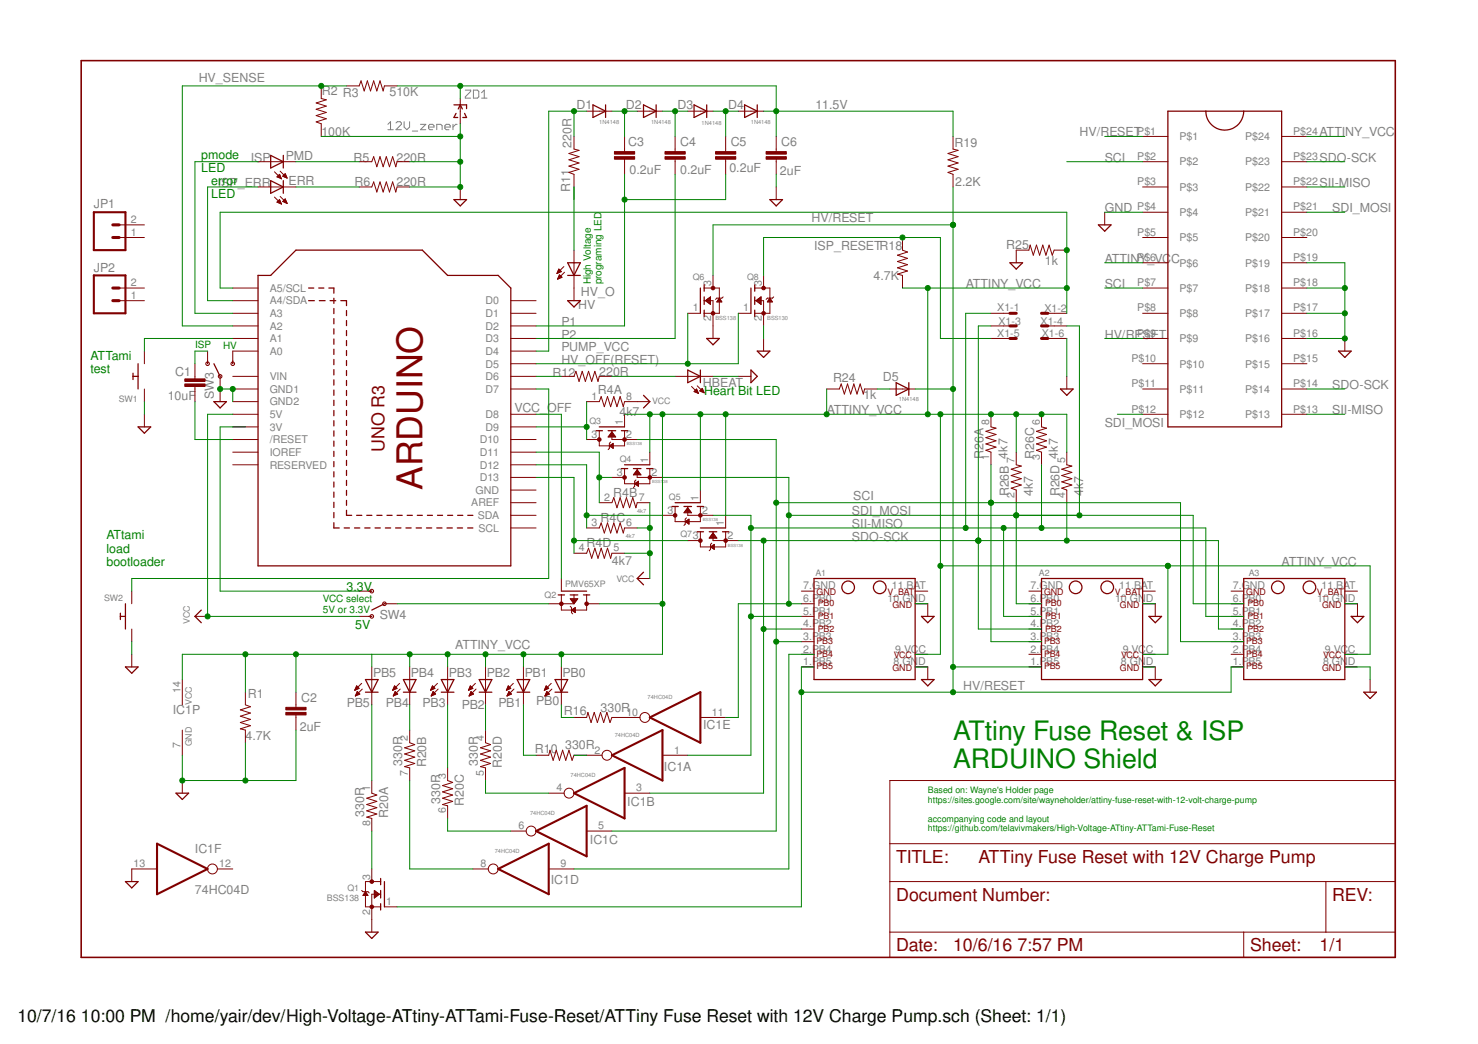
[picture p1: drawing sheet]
<svg xmlns="http://www.w3.org/2000/svg" width="297mm" height="210mm" viewBox="0 0 297 210" stroke-linecap="round" stroke-linejoin="round" font-family="sans-serif">
<g fill="none" stroke="#808080" stroke-width=".2">
<path d="M93.5 18.1h1.1v.3l-1.1 1.1v.2h1.1M95.1 18.1h.8l.3 .3v1.1l-.3 .2h-.8zM96.8 19.7h1.1M96.8 18.6l.5-.5v1.6M78 25l.5-.5v1.6M78 26.1h1M79.6 24.7l.3-.2h.5l.3 .2v.3l-1.1 1.1h1.1M81.2 24.5v1l.6 .6 .5-.6v-1M82.9 26.4h1M84.5 25h1.1l-1.1 1.1h1.1M86.1 25.5h1.1v-.2l-.2-.3h-.6l-.3 .3v.5l.3 .3h.6M87.8 26.1v-1.1h.8l.3 .3v.8"/>
<path d="M89.4 25.5h1.1v-.2l-.3-.3h-.5l-.3 .3v.5l.3 .3h.5M91 25v1.1M91.9 25h-.3l-.6 .5"/>
</g>
<g fill="none" stroke="#800000" stroke-width=".2">
<path d="M64.6 17.3v2.5l1 .3-2.1 .6 2.1 .6-2.1 .7 2.1 .6-2.1 .6 2.1 .7-2.1 .6 1.1 .4v2.5M69.6 17.3h2.6l.4-1 .6 2 .6-2 .7 2 .6-2 .6 2 .7-2 .6 2 .3-1h2.5M92.5 19.8v5.1M51.9 37.6h7.6M51.9 32.5h7.6M55.2 34.5l1.4 1.4M55.2 39.6l1.4 1.4M55.7 35.6h.7M55.8 35.5h.6M55.9 35.3h.4M56 35.7h.5M56 35.2h.3"/>
<path d="M56.2 35.1h.1M56.2 35.1l-.5 .5 .9 .3M56.2 35.1l.4 .8M56.3 35.8h.2M56.3 34.4l1.4 1.4M56.3 39.5l1.4 1.4M56.6 35.9h.1M56.8 35.4l.5-.5 .4 .9zM56.9 35.5h.7M56.9 35.3h.6M57 35.2h.4M57.1 35.6h.5"/>
<path d="M57.1 35.1h.3M57.3 35h.1M57.4 35.7h.3M72.2 37.6h2.5l.4-1 .6 2 .7-2 .6 2 .6-2 .7 2 .6-2 .6 2 .3-1h2.5M72.2 32.5h2.5l.4-1 .6 2 .7-2 .6 2 .6-2 .7 2 .6-2 .6 2 .3-1h2.5M92.5 37.6v2.5M115.4 27.4v2.6l1 .2-2.1 .7 2.1 .6-2.1 .6 2.1 .7-2.1 .6 2.1 .6-2.1 .7 1.1 .4v2.5M117.9 22.4h5.1M125.5 27.4v3.1M125.5 32v3.1M128.1 22.4h5M135.7 27.4v3.1"/>
<path d="M135.7 32v3.1M138.2 22.4h5.1M145.8 27.4v3.1M145.8 32v3.1M148.4 22.4h5.1M156 27.4v3.1M156 32v3.1M156 37.6v2.5M191.5 27.4v2.6l1.1 .2-2.1 .7 2.1 .6-2.1 .6 2.1 .7-2.1 .6 2.1 .6-2.1 .7 1 .4v2.5M229.6 37.6h5.1M229.6 32.5h5.1M229.6 27.4h5.1"/>
<path d="M257.6 37.6h5.1M257.6 32.5h5.1M257.6 27.4h5.1M23.9 57.9h5.1M23.9 47.8h5.1M23.9 45.2h5.1M46.8 57.9h5.1M55.7 40.6l.9 .4M55.7 40.6h.7M55.8 40.5h.5M55.9 40.4h.4M56 40.8h.5"/>
<path d="M56 40.3h.2M56.2 40.2h.1M56.2 40.1l-.5 .5M56.2 40.1l.4 .9M56.2 40.9h.3M56.5 41h.1M56.8 40.5l.9 .4M56.8 40.5l.5-.5 .4 .9M56.8 40.5h.8M56.9 40.4h.6M57 40.3h.4M57.1 40.6h.5"/>
<path d="M57.2 40.2h.2M57.3 40h.1M57.4 40.8h.3M57.7 40.9h.1M112 54.9h.2M112 54.8h.5M112.1 54.6h.7M112.1 56.1h.1M112.1 56h.4M112.1 54.5h.6M112.2 54.4h.4M112.2 55.8h.5"/>
<path d="M112.2 54.3h.3M112.2 55.7h.7M112.3 54.1h.1M112.3 55.6h.5M112.3 54.1l.5 .5-.9 .4zM112.3 55.5h.4M112.4 55.4h.1M112.4 55.2l.5 .6-.8 .3zM113.3 53.6l-1.4 1.4M113.5 54.7l-1.4 1.4M115.4 50.3v10.2M141.5 57.9h3.1v5.1h-3.1"/>
<path d="M142.5 59.9h.3M142.6 59.8h.2M142.8 59.7h.1M143.3 55.4v2.5M144.6 59.9l.5 .8h-1zM145.3 59.7l-.2 .2h-1l-.3 .3M151.7 57.9h3v5.1h-3M152.6 59.9h.4M152.8 59.8h.2M152.9 59.7h.1M153.5 55.4v2.5M154.7 59.9l.5 .8h-1z"/>
<path d="M155.5 59.7l-.3 .2h-1l-.2 .3M181.4 47.8v2.5l1 .4-2 .6 2 .6-2 .7 2 .6-2 .6 2 .7-2 .6 1 .3v2.5M214.4 50.3h-2.5l-.4 1-.7-2-.6 2-.6-2-.7 2-.6-2-.6 2-.7-2-.2 1h-2.6v2.5M222 42.7v2.5M229.6 57.9h5.1M229.6 47.8h5.1M229.6 42.7h5.1M229.6 52.8h5.1M257.6 57.9h5.1M257.6 47.8h5.1M257.6 42.7h5.1M257.6 52.8h5.1"/>
<path d="M23.9 60.5h5.1M29 70.6v2.5M29 78.2v2.6M39.2 73.1v3.1M39.2 77.7v3.1M41.7 70.6v2.5M44.2 75.7v5.1M46.8 75.7h5.1M46.8 60.5h5.1M46.8 63h5.1M46.8 65.5h5.1M46.8 68.1h5.1"/>
<path d="M46.8 78.2h5.1M51.9 70.6h-5.1v2.5M102.7 75.7h5M102.7 60.5h5M102.7 63h5M102.7 65.5h5M102.7 68.1h5M102.7 70.6h5M102.7 73.1h5M102.7 78.2h5M112.8 75.7h2.6l.3-1 .7 2 .6-2 .6 2 .7-2 .6 2 .6-2 .7 2 .2-1h2.6M135.7 75.7h7.6"/>
<path d="M138.2 63h2.6M139 77.7l1.4 1.4M139.5 78.7l.5-.5 .4 .9zM139.5 78.8h.7M139.6 78.6h.6M139.7 78.5h.4M139.8 78.9h.5M139.8 78.4h.3M139.9 78.3h.1M140.1 79h.2M140.1 77.6l1.4 1.4M140.7 78.6h.7"/>
<path d="M140.7 78.5h.6M140.8 78.4h.5M140.9 78.3h.3M141 78.8h.4M141.1 78.1h.1M141.1 78.1l.4 .9-.9-.4zM141.3 78.9h.2M141.5 60.5h1.8v7.6M141.8 60.5l1-.8v1.5zM141.8 60.4h1M141.9 60.5h.9M142 60.3h.8"/>
<path d="M142 60.7h.8M142.1 60.2h.7M142.2 60.8h.6M142.3 60h.5M142.4 60.9h.4M142.5 61h.3M142.7 61.2h.1M144.1 60.7h.9M144.2 60.5h.8M144.2 60.4h.7M144.3 60.3h.5M144.4 60.2h.3"/>
<path d="M144.5 60h.1M148.4 75.7h2.5M148.4 63h2.5M151.7 60.5h1.8v5M151.9 60.5l1.1-.8v1.5zM152 60.4h1M152.1 60.5h.9M152.1 60.3h.9M152.2 60.7h.8M152.3 60.2h.7M152.4 60.8h.6M152.4 60h.6"/>
<path d="M152.5 60.9h.5M152.7 61h.3M152.9 61.2h.1M153.5 68.1v2.5M154.2 60.7h1M154.3 60.5h.8M154.4 60.4h.6M154.5 60.3h.5M154.6 60.2h.3M154.6 60h.2M166.1 78.2h2.6l.4-1 .6 2 .6-2 .7 2 .6-2 .6 2 .7-2 .6 2 .3-1h2.5M178.8 78.2h5.1"/>
<path d="M199.2 63h3.8M199.2 65.5h3.8M199.2 68.1h3.8M210.6 63h3.8M210.6 65.5h3.8M210.6 68.1h3.8M214.4 75.7v2.5M229.6 63h5.1M229.6 68.1h5.1M229.6 73.1h5.1M229.6 78.2h5.1M257.6 63h5.1"/>
<path d="M257.6 68.1h5.1M257.6 73.1h5.1M257.6 78.2h5.1M270.3 68.1v2.5M29 83.3v2.5M46.8 83.3h5.1M46.8 85.8h5.1M46.8 88.4h5.1M46.8 90.9h5.1M46.8 93.5h5.1M46.8 80.8h5.1M102.7 83.3h5"/>
<path d="M102.7 85.8h5M102.7 88.4h5M102.7 90.9h5M102.7 93.5h5M102.7 96h5M102.7 98.5h5M117.9 88.4h2.5M117.9 80.8h2.5l.4-1.1 .7 2.1 .6-2.1 .6 2.1 .7-2.1 .6 2.1 .6-2.1 .7 2.1 .2-1h5.1M120.4 86.6v3h5.1v-3M122.3 87.8h1.4M122.4 87.7h1.2M122.4 87.6h1.1"/>
<path d="M122.5 89.6l.7-.5v1zM122.5 89.6h.7M122.5 87.4h.9M122.6 89.7h.6M122.6 87.3h.7M122.7 89.5h.5M122.7 88.9l-.2 .2v1l-.3 .3M122.7 87.2h.5M122.8 89.9h.4M122.8 87.1h.3M122.9 89.4h.3M122.9 87h.1"/>
<path d="M123 90h.2M123 86.6v1.8h5.1M123 96h2.5M123 86.8l.7 1.1h-1.5zM123.1 89.2h.1M123.1 90.1h.1M125.5 83.3v2.5M125.5 94.2v3.1h5.1v-3.1M127.4 95.4h1.4M127.4 95.3h1.3M127.6 97.3l.7-.5v1zM127.6 95.2h1"/>
<path d="M127.6 97.3h.7M127.6 97.2h.7M127.6 95h.9M127.7 94.9h.7M127.8 96.5l-.2 .3v1l-.3 .2M127.8 97.1h.5M127.8 94.8h.5M127.8 97.5h.5M127.9 94.7h.3M128 97.6h.3M128 97h.3M128 94.6h.1"/>
<path d="M128.1 94.2v1.8h5M128.1 94.5l.7 1h-1.5zM128.2 97.7h.1M128.2 96.8h.1M130.6 90.9v2.6M140.8 98.5v2.6M199.2 83.3v2.5l1 .3-2.1 .6 2.1 .7-2.1 .6 2.1 .6-2.1 .7 2.1 .6-2.1 .6 1.1 .4v2.6M204.2 90.9v2.6l1.1 .2-2.1 .6 2.1 .7-2.1 .6 2.1 .6-2.1 .7 2.1 .6-2.1 .6 1 .4v2.6M209.3 83.3v2.5l1 .3-2 .6 2 .7-2 .6 2 .6-2 .7 2 .6-2 .6 1 .4v2.6M214.4 90.9v2.6l1 .2-2 .6 2 .7-2 .6 2 .6-2 .7 2 .6-2 .6 1 .4v2.6M229.6 83.3h5.1M257.6 83.3h5.1"/>
<path d="M26.5 118.9v2.5M72.2 118.9h2.5M102.7 101.1h5M102.7 106.2h5M102.7 103.6h5M112.8 116.3v2.6M112.8 119.6v3.1h5.1v-3.1M115.4 119.6v1.8M115.4 111.2h2.5l.4-1 .6 2 .6-2 .7 2 .6-2 .7 2 .6-2 .6 2 .3-1h2.5M117.9 106.2h2.5l.4-1.1 .7 2.1 .6-2.1 .6 2.1 .7-2.1 .6 2.1 .6-2.1 .7 2.1 .2-1h2.6M120.4 101.1h2.6l.4-1 .6 2 .6-2 .7 2 .6-2 .6 2 .7-2 .6 2 .3-1h2.5M128.1 116.3h2.5"/>
<path d="M133.1 103.6h2.6M135.7 101.8v3.1h5.1v-3.1M137.5 103h1.4M137.6 102.9h1.2M137.7 104.9l.8-.5v1zM137.7 102.7h1M137.8 104.9h.7M137.8 102.6h.8M137.8 104.8h.7M137.9 102.5h.6M137.9 105.1h.6M138 104.1l-.3 .3v1l-.2 .2"/>
<path d="M138 102.4h.4M138 104.7h.5M138.1 102.3h.2M138.1 105.2h.4M138.2 104.6h.3M138.2 102.2h.1M138.2 101.8v1.8h5.1M138.2 108.7h2.6M138.2 102.1l.8 1h-1.5zM138.3 105.3h.2M138.4 104.4h.1M140.8 106.9v3.1h5v-3.1"/>
<path d="M142.6 108.1h1.4M142.7 107.9h1.2M142.8 110l.8-.5v1zM142.8 107.8h1M142.9 107.7h.8M142.9 109.9h.7M143 107.6h.6M143 110.1h.6M143 109.2l-.2 .3v1l-.3 .2M143.1 107.5h.4M143.1 109.7h.5M143.2 107.3h.2"/>
<path d="M143.2 110.2h.4M143.3 107.2h.1M143.3 109.6h.3M143.3 106.9v1.8h5.1M143.3 107.2l.8 1h-1.6zM143.4 110.3h.2M143.5 109.5h.1M145.8 103.6v2.6M161.1 118.9h2.5M183.9 118.9h2.6M206.8 118.9h2.5M229.6 118.9h2.6"/>
<path d="M247.4 118.9h2.6M270.3 118.9h2.5M26.5 126.5v2.5M26.5 131.6v2.5M36.6 136.6v5.1M39.2 123.9h2.5M49.3 139.2v2.5l1 .4-2 .6 2 .7-2 .6 2 .6-2 .7 2 .6-2 .6 1 .3v2.5M59.5 139.2v3M71.3 138.7h.2M71.4 138.6h.4M71.4 138.5h.7M71.4 139.9h.1"/>
<path d="M71.5 138.3h.6M71.5 139.8h.3M71.5 138.2h.5M71.5 139.7h.5M71.6 138.1h.3M71.6 139.5h.7M71.6 139.4h.6M71.6 138h.2M71.7 137.9l.5 .5-.9 .4zM71.7 139.3h.4M71.7 139.2h.2M71.8 139.1h.1"/>
<path d="M71.8 139l.5 .6-.9 .3zM72.2 123.9h2.5M72.7 137.4l-1.4 1.4M72.8 138.5l-1.4 1.4M74.7 134.1v7.6M77.3 121.4h2.5M79 138.7h.1M79 138.6h.4M79.1 138.5h.6M79.1 139.9h.1M79.1 138.3h.6M79.1 139.8h.3"/>
<path d="M79.2 138.2h.4M79.2 139.7h.5M79.2 138.1h.3M79.2 139.5h.7M79.2 139.4h.6M79.3 138h.1M79.3 137.9l.5 .5-.9 .4zM79.3 139.3h.4M79.4 139.2h.2M79.4 139.1h.1M79.4 139l.5 .6-.9 .3zM80.3 137.4l-1.4 1.4"/>
<path d="M80.4 138.5l-1.4 1.4M82.3 134.1v7.6M86.6 138.7h.1M86.6 138.6h.4M86.7 138.5h.6M86.7 139.9h.1M86.7 138.3h.7M86.7 139.8h.3M86.8 139.7h.5M86.8 138.2h.4M86.8 138.1h.3M86.8 139.5h.7"/>
<path d="M86.9 139.4h.5M86.9 138h.1M86.9 137.9l.5 .5-.9 .4zM86.9 139.3h.4M87 139.2h.2M87 139.1h.1M87 139l.5 .6-.8 .3zM87.9 137.4l-1.4 1.4M88.1 138.5l-1.4 1.4M90 134.1v7.6M94.2 138.7h.2M94.2 138.6h.4"/>
<path d="M94.3 138.5h.6M94.3 139.9h.1M94.3 138.3h.7M94.3 139.8h.3M94.4 139.7h.5M94.4 138.2h.4M94.4 138.1h.3M94.4 139.5h.8M94.5 138h.1M94.5 139.4h.5M94.5 137.9l.5 .5-.9 .4zM94.6 139.3h.3"/>
<path d="M94.6 139.2h.2M94.7 139.1h.1M94.7 139l.5 .6-.9 .3zM95.5 137.4l-1.4 1.4M95.7 138.5l-1.4 1.4M97.6 134.1v7.6M101.8 138.7h.2M101.9 138.6h.4M101.9 139.9h.1M101.9 138.5h.6M102 138.3h.6M102 139.8h.2"/>
<path d="M102 139.7h.5M102 138.2h.5M102.1 138.1h.2M102.1 139.5h.7M102.1 138h.1M102.1 139.4h.6M102.2 137.9l.5 .5-.9 .4zM102.2 139.3h.3M102.2 139.2h.2M102.3 139l.5 .6-.9 .3zM102.3 139.1h.1M103.2 137.4l-1.4 1.4"/>
<path d="M103.3 138.5l-1.4 1.4M105.2 134.1v7.6M109.4 138.7h.2M109.5 138.6h.4M109.5 139.9h.1M109.5 138.5h.7M109.6 138.3h.6M109.6 139.8h.3M109.6 138.2h.5M109.6 139.7h.5M109.7 138.1h.3M109.7 139.5h.7"/>
<path d="M109.7 138h.2M109.7 139.4h.6M109.8 137.9l.5 .5-.9 .4zM109.8 139.3h.4M109.8 139.2h.2M109.9 139.1h.1M109.9 139l.5 .6-.9 .3zM110.3 121.4h5.1M110.8 137.4l-1.4 1.4M110.9 138.5l-1.4 1.4M112.8 134.1v7.6M114.6 121.9l.3 .3v1l.2 .2"/>
<path d="M114.6 120.4h1.5l-.7 1zM114.7 120.5h1.3M114.8 120.6h1.2M114.9 122.7l.7-.5v1zM114.9 120.7h.9M115 120.8h.8M115 122.8h.6M115 122.5h.6M115 121h.7M115.1 121.1h.5M115.2 122.9h.4M115.2 122.4h.4"/>
<path d="M115.2 121.2h.3M115.3 121.3h.1M115.4 123h.2M115.4 122.3h.2M115.6 123.1h.1M115.6 122.2h.1M117.9 121.4h2.5M161.1 123.9h2.5M161.1 121.4h2.5M161.1 126.5h2.5M161.1 129h2.5M161.1 131.6h2.5"/>
<path d="M161.1 134.1h2.5M183.9 121.4h2.6v2.5M183.9 131.6h2.6M183.9 134.1h2.6v2.5M206.8 123.9h2.5M206.8 121.4h2.5M206.8 126.5h2.5M206.8 129h2.5M206.8 131.6h2.5M206.8 134.1h2.5M229.6 121.4h2.6v2.5M229.6 131.6h2.6"/>
<path d="M229.6 134.1h2.6v2.5M247.4 123.9h2.6M247.4 121.4h2.6M247.4 126.5h2.6M247.4 129h2.6M247.4 131.6h2.6M247.4 134.1h2.6M270.3 121.4h2.5v2.5M270.3 131.6h2.5M270.3 134.1h2.5M275.4 136.6v2.6M36.6 146.8v5"/>
<path d="M36.6 156.9v2.6M59.5 143.7v3.1M74.7 156.9v2.6l1 .4-2 .6 2 .6-2 .7 2 .6-2 .6 2 .7-2 .6 1 .2v2.6M82.3 146.8v2.5l1.1 .4-2.1 .6 2.1 .7-2.1 .6 2.1 .6-2.1 .7 2.1 .6-2.1 .6 1 .3v2.5M90 154.4v2.5l1 .4-2.1 .6 2.1 .7-2.1 .6 2.1 .7-2.1 .6 2.1 .6-2.1 .7 1.1 .2v2.5M97.6 146.8v2.5l1 .4-2 .6 2 .7-2 .6 2 .6-2 .7 2 .6-2 .6 1 .3v2.5M107.7 151.8h2.6l.2-1 .7 2.1 .6-2.1 .6 2.1 .7-2.1 .6 2.1 .6-2.1 .7 2.1 .4-1.1h5.6M110.3 159.5h3.1M115.4 144.3h2.5l.3-1.1 .6 2.1 .6-2.1 .7 2.1 .6-2.1 .6 2.1 .7-2.1 .6 2.1 .4-1h5.6M125.5 159.5h5.1M133.1 151.8h5.1M140.8 144.3h5"/>
<path d="M178.8 156.9h101.6v35.6h-101.6zM31.6 174.7h-5.1v2.5M43.7 174.7h3.1M72.7 179l.2 .3h1.1l.2 .2M73 179.9h.9M73.1 179.8h.7M73.2 179.7h.5M73.3 179.6h.4M73.3 179.5h.3M73.4 179.3h.1M73.4 179.3l.6 .7h-1.1zM74.7 174.7v2.5"/>
<path d="M75.2 179.9h.9M75.2 179.8h1M75.2 179.7h.9M75.2 179.6h.8M75.2 179.5h.6M75.2 179.3h.4M75.2 179l1 .8-1 .8zM75.2 179.2h.3M75.2 179.1h.1M76.5 177.2h-3.1v5.1h3.1M76.5 179.8h-1.8v7.6M95 174.7h3.1"/>
<path d="M102.7 167.1h3M110.3 174.7h5.1M117.9 167.1h5.1M178.8 177.2h101.6M178.8 169.6h101.6M266.5 177.2v10.2M75.2 180.6h.1M75.2 180.4h.2M75.2 180.3h.4M75.2 180.2h.5M75.2 180.1h.7M77.3 182.3h2.5"/>
<path d="M178.8 187.4h101.6M250 187.4v5.1"/>
<circle cx="114.4" cy="159.5" r=".99"/>
<circle cx="122" cy="151.8" r=".99"/>
<circle cx="129.6" cy="144.3" r=".99"/>
<circle cx="42.7" cy="174.7" r=".99"/>
<circle cx="99.1" cy="174.7" r=".99"/>
<circle cx="106.7" cy="167.1" r=".99"/>
</g>
<g fill="none" stroke="#800000" stroke-width=".25">
<path d="M54.4 31.2l2.5 1.3-2.5 1.3zM54.4 36.3l2.5 1.3-2.5 1.3zM56.9 31.2v2.6M56.9 36.3v2.6M91.2 21.1h2.6v.7M91.7 22.8l-.5 .8h.8M92.1 21.9l.4-.8 .4 .8M93.4 22.8l.4 .8h-.8M119.2 21.1l2.5 1.3-2.5 1.2zM121.7 21.1v2.5M129.3 21.1l2.6 1.3-2.6 1.2zM131.9 21.1v2.5"/>
<path d="M139.5 21.1l2.5 1.3-2.5 1.2zM142 21.1v2.5M149.6 21.1l2.6 1.3-2.6 1.2zM152.2 21.1v2.5M234.7 22.4h22.9v63.4h-22.9zM242.3 22.4a3.8 3.8 0 0 0 3.8 3.8 3.8 3.8 0 0 0 3.9-3.8M51.9 55.4h2.5l5.1-5.1h25.4l5.1 5.1h10.1l2.6 2.5v55.9h-50.8zM62 57.9h1.1M64.1 57.9h1M66.1 57.9h1v1M67.1 60v1M91.2 40.1h2.6l-1.3 1.3z"/>
<path d="M114.1 55.4h2.5M114.1 52.8h2.5l-1.2 2.6zM140.8 57.9v5.1M141.5 57.3v1.2M141.5 59.7v1.5M150.9 57.9v5.1M151.7 57.3v1.2M151.7 59.7v1.5M154.7 40.1h2.6l-1.3 1.3zM203 52.8h2.5l-1.3 1.3zM220.7 45.2h2.6l-1.3 1.3zM26.7 75v1.3"/>
<path d="M26.7 75.7h1M27.7 73.1v5.1M43 73.1l1.2 2.6M62 60.5h1.2M64.2 60.5h1.1M66.3 60.5h1.2M67.1 62v1.1M67.1 64.1v1M67.1 66.1v1.1M67.1 68.2v1M67.1 70.2v1.1M67.1 72.3v1"/>
<path d="M67.1 74.3v1.1M67.1 76.4v1M67.1 78.4v1.1M68.5 60.5h1.1v.9M69.6 62.4v1.1M69.6 64.5v1M69.6 66.5v1M69.6 68.5v1M69.6 70.5v1M69.6 72.5v1M69.6 74.5v1M69.6 76.5v1"/>
<path d="M69.6 78.5v1M114.1 60.5h2.5l-1.2 1.2zM129.3 79.5l1.3 1.3-1.3 1.2M138.2 74.4l2.6 1.3-2.6 1.2zM140.8 74.4v2.5M141.5 62.4v1.2M142 68.1h2.6l-1.3 1.2zM150.9 74.4l1.3 1.3-1.3 1.2zM151.7 62.4v1.2M152.2 70.6h2.5l-1.2 1.3zM180.1 76.9l2.5 1.3-2.5 1.3zM182.6 76.9v2.6"/>
<path d="M213.1 78.2h2.6l-1.3 1.3zM269 70.6h2.5l-1.2 1.3zM27.7 85.8h2.6l-1.3 1.3zM43 80.8h2.5l-1.3 1.2zM67.1 80.5v1M67.1 82.5v1.1M67.1 84.6v1M67.1 86.6v1.1M67.1 88.7v1M67.1 90.7v1.1M67.1 92.8v1M67.1 94.8v1.1"/>
<path d="M67.1 96.9v1M67.1 98.9v1.1M69.6 80.5v1M69.6 82.5v1M69.6 84.5v1M69.6 86.6v.9M69.6 88.5v1.1M69.6 90.6v1M69.6 92.6v1M69.6 94.6v1M69.6 96.6v1M69.6 98.6v1"/>
<path d="M119.8 86.6h1.3M120.4 85.8h5.1M122.2 86.6h1.5M124.9 94.2h1.3M124.9 86.6h1.3M125.5 93.5h5.1M127.3 94.2h1.5M130 94.2h1.2M67.1 105.1v1.1h1.1M67.1 101v1M67.1 103v1.1M69.2 106.2h1"/>
<path d="M69.6 102.6v1h1.1M69.6 100.6v1M71.2 106.2h1.1M71.7 103.6h1M73.3 106.2h1.1M73.7 103.6h1M75.4 106.2h1M75.7 103.6h1.1M77.4 106.2h1.1M77.8 103.6h1M79.5 106.2h1.1M79.8 103.6h1"/>
<path d="M81.6 106.2h1M81.8 103.6h1.1M83.6 106.2h1.1M83.9 103.6h1M85.7 106.2h1.1M85.9 103.6h1M87.8 106.2h1M87.9 103.6h1M89.8 106.2h1.1M90 103.6h1M91.9 106.2h1.1M92 103.6h1"/>
<path d="M94 106.2h1M94 103.6h1M112.2 119.6h1.3M112.8 118.9h5.1M114.6 119.6h1.5M117.3 119.6h1.2M129.3 115l-1.2 1.3 1.2 1.3M135 101.8h1.3M135.7 101.1h5.1M137.5 101.8h1.5M140.1 106.9h1.3M140.1 101.8h1.3"/>
<path d="M140.8 106.2h5M142.5 106.9h1.6M145.2 106.9h1.3M163.6 116.3h20.3v20.3h-20.3zM209.3 116.3h20.3v20.3h-20.3zM250 116.3h20.3v20.3h-20.3zM24.2 123.9h1M24.2 123.3v1.3M25.2 134.1h2.5l-1.2 1.3zM25.2 121.4v5.1M40.4 122.7l-1.2 1.2 1.2 1.3M73.4 136.6h2.6l-1.3 2.6z"/>
<path d="M73.4 139.2h2.6M77.3 121.4l-2.6 1.3M81.1 136.6h2.5l-1.3 2.6zM81.1 139.2h2.5M88.7 136.6h2.5l-1.2 2.6zM88.7 139.2h2.5M96.3 136.6h2.5l-1.2 2.6zM96.3 139.2h2.5M103.9 136.6h2.6l-1.3 2.6zM103.9 139.2h2.6M111.5 136.6h2.6l-1.3 2.6zM111.5 139.2h2.6"/>
<path d="M185.2 136.6h2.5l-1.2 1.3zM185.2 123.9h2.5l-1.2 1.3zM230.9 136.6h2.5l-1.2 1.3zM230.9 123.9h2.5l-1.2 1.3zM271.5 123.9h2.6l-1.3 1.3zM274.1 139.2h2.5l-1.2 1.2zM35.4 159.5h2.5l-1.3 1.2zM25.2 177.2h2.5l-1.2 1.3zM76.5 176.6v1.3M76.5 179v1.6M77.3 177.2v5.1M73.4 187.4h2.6l-1.3 1.3z"/>
<path d="M76.5 181.7v1.3"/>
<circle cx="170.5" cy="118.1" r="1.27"/>
<circle cx="176.8" cy="118.1" r="1.27"/>
<circle cx="216.2" cy="118.1" r="1.27"/>
<circle cx="222.5" cy="118.1" r="1.27"/>
<circle cx="256.8" cy="118.1" r="1.27"/>
<circle cx="263.2" cy="118.1" r="1.27"/>
</g>
<g fill="#800000" stroke="#800000" stroke-width=".2">
<path d="M123.5 31.5h4.1v.5h-4.1z"/>
<path d="M123.5 30.5h4.1v.5h-4.1z"/>
<path d="M133.6 31.5h4.1v.5h-4.1z"/>
<path d="M133.6 30.5h4.1v.5h-4.1z"/>
<path d="M143.8 31.5h4.1v.5h-4.1z"/>
<path d="M143.8 30.5h4.1v.5h-4.1z"/>
<path d="M154 31.5h4v.5h-4z"/>
<path d="M154 30.5h4v.5h-4z"/>
<path d="M37.1 77.2h4.1v.5h-4.1z"/>
<path d="M37.1 76.2h4.1v.5h-4.1z"/>
<path d="M57.4 143.2h4.1v.5h-4.1z"/>
<path d="M57.4 142.2h4.1v.5h-4.1z"/>
</g>
<path d="M16.3 12.2h264.1v180.3h-264.1z" fill="none" stroke="#800000" stroke-width=".32"/>
<g fill="none" stroke="#800000" stroke-width=".21">
<circle cx="41.7" cy="73.1" r=".36"/>
<circle cx="44.2" cy="75.7" r=".36"/>
<circle cx="46.8" cy="73.1" r=".36"/>
<circle cx="74.7" cy="118.9" r=".36"/>
<circle cx="74.7" cy="123.9" r=".36"/>
<circle cx="77.3" cy="121.4" r=".36"/>
</g>
<g fill="#800000" stroke="#800000" stroke-width=".2">
<circle cx="112.8" cy="121.4" r=".36"/>
<circle cx="117.9" cy="121.4" r=".36"/>
<circle cx="74.7" cy="182.3" r=".36"/>
<circle cx="74.7" cy="177.2" r=".36"/>
<circle cx="143.3" cy="63" r=".36"/>
<circle cx="143.3" cy="57.9" r=".36"/>
<circle cx="153.5" cy="63" r=".36"/>
<circle cx="153.5" cy="57.9" r=".36"/>
<circle cx="145.8" cy="108.7" r=".36"/>
<circle cx="140.8" cy="108.7" r=".36"/>
<circle cx="140.8" cy="103.6" r=".36"/>
<circle cx="135.7" cy="103.6" r=".36"/>
<circle cx="130.6" cy="96" r=".36"/>
<circle cx="125.5" cy="96" r=".36"/>
<circle cx="125.5" cy="88.4" r=".36"/>
<circle cx="120.4" cy="88.4" r=".36"/>
</g>
<path d="M18.9 42.7h6.3v7.6h-6.3zM18.9 55.4h6.3v7.6h-6.3zM115.4 159.5l10.1-5.1v10.1zM123 151.8l10.1-5v10.1zM130.6 144.3l10.2-5.1v10.1zM31.6 169.6l10.1 5.1-10.1 5.1zM100.1 174.7l10.2-5.1v10.2zM107.7 167.1l10.2-5.1v10.2z" fill="none" stroke="#800000" stroke-width=".42"/>
<path d="M22.7 45.2h1.2M22.7 47.8h1.2M22.7 57.9h1.2M22.7 60.5h1.2M203 63h1.2M203 65.5h1.2M203 68.1h1.2M209.3 63h1.3M209.3 65.5h1.3M209.3 68.1h1.3" fill="none" stroke="#800000" stroke-width=".61"/>
<g fill="none" stroke="#008000" stroke-width=".2">
<path d="M69.6 17.3h-33v48.2h10.2M79.8 17.3h76.2v10.1M92.5 17.3v2.5M51.9 32.5h-12.7v30.5h7.6M51.9 37.6h-10.2v22.9h5.1M59.5 32.5h12.7M59.5 37.6h12.7M64.6 27.4h27.9M82.3 32.5h10.2M92.5 24.9v12.7h-10.2M115.4 22.4v5M115.4 37.6v12.7"/>
<path d="M117.9 22.4h-7.6v48.2h-2.6M123 22.4h5.1M125.5 22.4v5M125.5 35.1v30.4h-17.8M133.1 22.4h5.1M135.7 22.4v5M135.7 35.1v33h-28M143.3 22.4h5.1M145.8 22.4v5M145.8 35.1v5h-20.3M153.5 22.4h38v5M156 35.1v2.5"/>
<path d="M191.5 37.6v101.6M214.4 32.5h15.2M222 27.4h7.6M262.7 27.4h7.6M262.7 32.5h7.6M262.7 37.6h7.6M46.8 57.9h-2.6v-15.2h170.2v20.3M153.5 55.4v-7.6h35.5v20.3h10.2M181.4 57.9h33M186.5 57.9v25.4M191.5 45.2h-48.2v10.2M222 42.7h7.6"/>
<path d="M222 57.9h7.6M222 52.8h7.6M262.7 42.7h7.6M262.7 57.9h7.6M262.7 52.8h7.6v15.3h-7.6M41.7 70.6h-2.5v2.5M44.2 78.2h2.6v2.6M46.8 68.1h-17.8v2.5M107.7 75.7h5.1M107.7 78.2h2.6v38.1h-83.8v2.6M123 75.7h12.7M138.2 63v10.1"/>
<path d="M143.3 75.7h5.1M148.4 63v10.1h-40.7M153.5 65.5v2.6M166.1 78.2v5.1M176.3 78.2h2.5M183.9 78.2h7.6M199.2 65.5h-2.6v61h12.7M199.2 63h-5.1v43.2M214.4 68.1v7.6M214.4 65.5h2.5v38.1M222 68.1h7.6M262.7 78.2h7.6"/>
<path d="M262.7 63h7.6M29 80.8v2.5M39.2 80.8v7.6h7.6M46.8 83.3h-5.1v40.6h30.5M49.3 85.8h-5.1v33.1h28M107.7 83.3h5.1v33M107.7 96h7.7v15.2M107.7 85.8h10.2M107.7 90.9h12.7v10.2M107.7 93.5h10.2v12.7M117.9 80.8v7.6M120.4 96h2.6"/>
<path d="M125.5 83.3h88.9v7.6M128.1 88.4h27.9v78.7h-33M130.6 83.3v7.6M133.1 83.3v48.3h-96.5v5M133.1 96h25.4v25.4M140.8 83.3v15.2M145.8 83.3v20.3M189 83.3v48.3h-5.1M199.2 93.5v35.5h10.1M204.2 83.3v7.6M209.3 93.5v12.7M224.6 83.3h5"/>
<path d="M262.7 83.3h7.6M115.4 108.7h22.8M117.9 103.6h15.2M125.5 111.2h5.1M128.1 106.2h2.5M130.6 101.1v15.2M143.3 103.6h7.6v48.2h-12.7M148.4 108.7h96.5v17.8h5.1M150.9 106.2h91.4v17.7h7.7M153.5 108.7v50.8h-22.9M156 101.1h81.3v27.9h12.7M158.5 103.6h81.3v17.8h10.2"/>
<path d="M189 113.8h86.4v17.8h-5.1M201.7 106.2v17.7h7.6M204.2 101.1v20.3h5.1M214.4 101.1v7.6M234.7 113.8v17.8h-5.1M26.5 129v2.6M49.3 131.6v7.6M59.5 131.6v7.6M74.7 131.6v2.5M79.8 121.4h30.5M82.3 131.6v2.5M90 131.6v2.5"/>
<path d="M97.6 131.6v2.5M105.2 131.6v2.5M112.8 131.6v2.5M120.4 121.4h12.7M150.9 123.9h10.2M153.5 126.5h7.6M156 129h5.1M161.1 121.4h-12.7v22.9h-2.6M163.6 131.6h-5.1v43.1h-43.1M163.6 134.1h-2.5v48.2h-81.3M183.9 121.4h2.6M183.9 134.1h2.6"/>
<path d="M191.5 134.1h17.8M229.6 121.4h2.6M229.6 134.1h2.6M250 134.1h-2.6v5.1h-86.3M270.3 134.1h5.1v2.5M270.3 121.4h2.5M49.3 149.3v7.6M59.5 146.8v10.1h-22.9v-5.1M74.7 141.7v15.2M82.3 141.7v5.1M82.3 156.9v17.8h12.7M90 141.7v12.7"/>
<path d="M97.6 141.7v5.1M97.6 156.9v2.6h12.7M105.2 141.7v10.1h2.5M112.8 141.7v2.6h2.6M115.4 151.8h2.5M74.7 167.1v7.6M90 164.5v2.6h12.7"/>
</g>
<g fill="#008000" stroke="#008000" stroke-width=".2">
<circle cx="234.7" cy="113.8" r=".51"/>
<circle cx="189" cy="83.3" r=".51"/>
<circle cx="189" cy="113.8" r=".51"/>
<circle cx="130.6" cy="83.3" r=".51"/>
<circle cx="140.8" cy="83.3" r=".51"/>
<circle cx="145.8" cy="83.3" r=".51"/>
<circle cx="199.2" cy="83.3" r=".51"/>
<circle cx="204.2" cy="83.3" r=".51"/>
<circle cx="209.3" cy="83.3" r=".51"/>
<circle cx="82.3" cy="131.6" r=".51"/>
<circle cx="90" cy="131.6" r=".51"/>
<circle cx="97.6" cy="131.6" r=".51"/>
<circle cx="105.2" cy="131.6" r=".51"/>
<circle cx="112.8" cy="131.6" r=".51"/>
<circle cx="49.3" cy="131.6" r=".51"/>
<circle cx="59.5" cy="131.6" r=".51"/>
<circle cx="133.1" cy="83.3" r=".51"/>
<circle cx="133.1" cy="121.4" r=".51"/>
<circle cx="186.5" cy="57.9" r=".51"/>
<circle cx="214.4" cy="57.9" r=".51"/>
<circle cx="214.4" cy="50.3" r=".51"/>
<circle cx="186.5" cy="83.3" r=".51"/>
<circle cx="166.1" cy="83.3" r=".51"/>
<circle cx="125.5" cy="22.4" r=".51"/>
<circle cx="135.7" cy="22.4" r=".51"/>
<circle cx="145.8" cy="22.4" r=".51"/>
<circle cx="125.5" cy="40.1" r=".51"/>
<circle cx="92.5" cy="32.5" r=".51"/>
<circle cx="92.5" cy="37.6" r=".51"/>
<circle cx="92.5" cy="27.4" r=".51"/>
<circle cx="36.6" cy="156.9" r=".51"/>
<circle cx="49.3" cy="156.9" r=".51"/>
<circle cx="46.8" cy="78.2" r=".51"/>
<circle cx="44.2" cy="78.2" r=".51"/>
<circle cx="270.3" cy="57.9" r=".51"/>
<circle cx="270.3" cy="63" r=".51"/>
<circle cx="270.3" cy="68.1" r=".51"/>
<circle cx="191.5" cy="139.2" r=".51"/>
<circle cx="191.5" cy="45.2" r=".51"/>
<circle cx="191.5" cy="134.1" r=".51"/>
<circle cx="161.1" cy="139.2" r=".51"/>
<circle cx="191.5" cy="78.2" r=".51"/>
<circle cx="201.7" cy="106.2" r=".51"/>
<circle cx="209.3" cy="106.2" r=".51"/>
<circle cx="150.9" cy="106.2" r=".51"/>
<circle cx="150.9" cy="123.9" r=".51"/>
<circle cx="196.6" cy="108.7" r=".51"/>
<circle cx="214.4" cy="108.7" r=".51"/>
<circle cx="153.5" cy="108.7" r=".51"/>
<circle cx="153.5" cy="126.5" r=".51"/>
<circle cx="199.2" cy="101.1" r=".51"/>
<circle cx="156" cy="101.1" r=".51"/>
<circle cx="156" cy="129" r=".51"/>
<circle cx="115.4" cy="22.4" r=".51"/>
<circle cx="64.6" cy="17.3" r=".51"/>
<circle cx="156" cy="22.4" r=".51"/>
<circle cx="92.5" cy="17.3" r=".51"/>
<circle cx="216.9" cy="103.6" r=".51"/>
<circle cx="204.2" cy="103.6" r=".51"/>
<circle cx="158.5" cy="103.6" r=".51"/>
<circle cx="158.5" cy="121.4" r=".51"/>
<circle cx="194.1" cy="106.2" r=".51"/>
<circle cx="138.2" cy="73.1" r=".51"/>
<circle cx="181.4" cy="47.8" r=".51"/>
<circle cx="41.7" cy="123.9" r=".51"/>
<circle cx="130.6" cy="111.2" r=".51"/>
<circle cx="130.6" cy="106.2" r=".51"/>
<circle cx="115.4" cy="108.7" r=".51"/>
<circle cx="120.4" cy="96" r=".51"/>
<circle cx="117.9" cy="85.8" r=".51"/>
<circle cx="117.9" cy="103.6" r=".51"/>
</g>
<text font-size="7.2" fill="#800000" x="84.9" y="98.5" transform="rotate(-90 84.9 98.5)">ARDUINO</text>
<g font-size="5.4" fill="#008000">
<text x="191.5" y="148.7">ATtiny Fuse Reset &amp; ISP</text>
<text x="191.5" y="154.4">ARDUINO Shield</text>
</g>
<g font-size="3.6" fill="#800000">
<text x="77.3" y="90.9" transform="rotate(-90 77.3 90.9)">UNO R3</text>
<text x="180.1" y="173.4">TITLE:</text>
<text x="196.6" y="173.4">ATTiny Fuse Reset with 12V Charge Pump</text>
<text x="180.1" y="181.1">Document Number:</text>
<text x="267.7" y="181.1">REV:</text>
<text x="180.1" y="191.2">Date:</text>
<text x="191.5" y="191.2">10/6/16</text>
<text x="204.5" y="191.2">7:57 PM</text>
<text x="251.2" y="191.2">Sheet:</text>
<text x="265.2" y="191.2">1/1</text>
</g>
<g font-size="3.5">
<text x="3.5" y="205.4">10/7/16</text>
<text x="16.3" y="205.4">10:00 PM /home/yair/dev/High-Voltage-ATtiny-ATTami-Fuse-Reset/ATTiny Fuse Reset with 12V Charge Pump.sch (Sheet: 1/1)</text>
</g>
<g font-size="2.5" fill="#808080">
<text x="39.9" y="16.5">HV_SENSE</text>
<text x="64.7" y="19.1">R2 R3</text>
<text x="78.3" y="19.3">510K</text>
<text x="115.9" y="21.9">D1</text>
<text x="125.8" y="21.9">D2</text>
<text x="136.2" y="21.9">D3</text>
<text x="146.3" y="21.9">D4</text>
<text x="163.9" y="21.8">11.5V</text>
<text x="64.6" y="27.4">100K</text>
<text x="114.8" y="29.7" transform="rotate(-90 114.8 29.7)">220R</text>
<text x="126.3" y="29.3">C3</text>
<text x="136.7" y="29.3">C4</text>
<text x="146.8" y="29.3">C5</text>
<text x="157" y="29.3">C6</text>
<text x="191.8" y="29.5">R19</text>
<text x="216.9" y="27.4">HV/RESET</text>
<text x="265.2" y="27.4">ATTINY_VCC</text>
<text x="50.4" y="32.5">ISP</text>
<text x="57.5" y="32.1">PMD</text>
<text x="71" y="32.5">R5</text>
<text x="79.7" y="32.5">220R</text>
<text x="126.5" y="34.9">0.2uF</text>
<text x="136.7" y="34.9">0.2uF</text>
<text x="146.6" y="34.7">0.2uF</text>
<text x="156.8" y="35.2">2uF</text>
<text x="222" y="32.5">SCI</text>
<text x="265.2" y="32.5">SDO-SCK</text>
<text x="18.9" y="41.9">JP1</text>
<text x="58" y="37.2">ERR</text>
<text x="71.3" y="37.4">R6</text>
<text x="79.7" y="37.3">220R</text>
<text x="114.6" y="38.6" transform="rotate(-90 114.6 38.6)">R11</text>
<text x="192" y="37.3">2.2K</text>
<text x="265.2" y="37.6">SII-MISO</text>
<text x="163.1" y="44.7">HV/RESET</text>
<text x="222" y="42.7">GND</text>
<text x="267.7" y="42.7">SDI_MOSI</text>
<text x="163.6" y="50.3">ISP_RESETR18</text>
<text x="202.2" y="50">R25</text>
<text x="210" y="53.3">1k</text>
<text x="222" y="52.8">ATTINY_VC</text>
<text x="235.4" y="52.8">C</text>
<text x="18.9" y="54.6">JP2</text>
<text x="116.8" y="59.5">HV_O</text>
<text x="175.5" y="56.4">4.7K</text>
<text x="194.1" y="57.9">ATTINY_VCC</text>
<text x="222" y="57.9">SCI</text>
<text x="112.8" y="65.5">P1</text>
<text x="116.2" y="62">HV</text>
<text x="112.8" y="68.1">P2</text>
<text x="112.8" y="70.6">PUMP_VCC</text>
<text x="222" y="68.1">HV/RESET</text>
<text x="35.2" y="75.7">C1</text>
<text x="111" y="75.7">R12</text>
<text x="112.8" y="73.1">HV_OFF(RESET)</text>
<text x="120.4" y="75.7">220R</text>
<text x="141.3" y="77.7">HBEAT</text>
<text x="167.4" y="76.7">R24</text>
<text x="177.5" y="76.7">D5</text>
<text x="33.7" y="80.5">10uF</text>
<text x="43" y="80.1" transform="rotate(-90 43 80.1)">SW3</text>
<text x="103.4" y="82.8">VCC_OFF</text>
<text x="120.2" y="79.3">R4A</text>
<text x="124.5" y="83.6">4</text>
<text x="125.9" y="83.6">k7</text>
<text x="166.1" y="83.3">ATTINY_VCC</text>
<text x="173.5" y="80.3">1k</text>
<text x="267.7" y="83.3">SII-MISO</text>
<text x="267.7" y="78.2">SDO-SCK</text>
<text x="222" y="85.8">SDI_MOSI</text>
<text x="197.7" y="92.2" transform="rotate(-90 197.7 92.2)">R26A</text>
<text x="207.8" y="92.2" transform="rotate(-90 207.8 92.2)">R26C</text>
<text x="123.2" y="99.8">R4B</text>
<text x="171.5" y="100.6">SCI</text>
<text x="202.7" y="99.8" transform="rotate(-90 202.7 99.8)">R26B 4k7</text>
<text x="207.5" y="99.8" transform="rotate(-90 207.5 99.8)">4k7</text>
<text x="212.9" y="99.8" transform="rotate(-90 212.9 99.8)">R26D 4k7</text>
<text x="217.7" y="99.8" transform="rotate(-90 217.7 99.8)">4k7</text>
<text x="120.7" y="104.9">R4C</text>
<text x="171.2" y="106.2">SII-MISO</text>
<text x="171.2" y="103.6">SDI_MOSI</text>
<text x="117.9" y="110">R4D</text>
<text x="123" y="113.5">4k7</text>
<text x="171.2" y="108.7">SDO-SCK</text>
<text x="257.6" y="113.8">ATTINY_VCC</text>
<text x="76.4" y="124.4">SW4</text>
<text x="91.5" y="130.5">ATTINY_VCC</text>
<text x="75" y="136.1">PB5</text>
<text x="82.6" y="136.1">PB4</text>
<text x="90.2" y="136.1">PB3</text>
<text x="97.8" y="136.1">PB2</text>
<text x="105.5" y="136.1">PB1</text>
<text x="113.1" y="136.1">PB0</text>
<text x="34.7" y="143.6">IC1P</text>
<text x="49.8" y="140.4">R1</text>
<text x="60.5" y="141.1">C2</text>
<text x="69.7" y="142.2">PB5</text>
<text x="77.6" y="142.2">PB4</text>
<text x="84.9" y="142.2">PB3</text>
<text x="92.8" y="142.5">PB2</text>
<text x="100.2" y="142.2">PB1</text>
<text x="107.8" y="141.7">PB0</text>
<text x="113.3" y="143.7">R16</text>
<text x="120.7" y="143.2">330R</text>
<text x="193.6" y="138.7">HV/RESET</text>
<text x="49.3" y="148.8">4.7K</text>
<text x="60.2" y="146.9">2uF</text>
<text x="141.3" y="146.7">IC1E</text>
<text x="80.8" y="154" transform="rotate(-90 80.8 154)">330R</text>
<text x="85.6" y="154.3" transform="rotate(-90 85.6 154.3)">R20B</text>
<text x="96.1" y="154" transform="rotate(-90 96.1 154)">330R</text>
<text x="100.9" y="154.4" transform="rotate(-90 100.9 154.4)">R20D</text>
<text x="107.5" y="151.3">R10</text>
<text x="113.6" y="150.6">330R</text>
<text x="133.4" y="155">IC1A</text>
<text x="88.4" y="161.6" transform="rotate(-90 88.4 161.6)">330R</text>
<text x="73.2" y="164.2" transform="rotate(-90 73.2 164.2)">330R</text>
<text x="78" y="164.5" transform="rotate(-90 78 164.5)">R20A</text>
<text x="93.2" y="162.1" transform="rotate(-90 93.2 162.1)">R20C</text>
<text x="126.1" y="162.1">IC1B</text>
<text x="39.2" y="171.5">IC1F</text>
<text x="118.6" y="169.8">IC1C</text>
<text x="39.2" y="179.8">74HC04D</text>
<text x="110.7" y="177.6">IC1D</text>
</g>
<g font-size="2.5" fill="#008000">
<text x="40.4" y="31.9">pmode</text>
<text x="40.4" y="34.5">LED</text>
<text x="42.5" y="37.2">eIrSP_ERR</text>
<text x="42.5" y="39.9">LED</text>
<text x="44.7" y="37.2">ror</text>
<text x="18.2" y="72.4">ATTami</text>
<text x="18.2" y="75">test</text>
<text x="141.5" y="79.5">Heart Bit LED</text>
<text x="21.4" y="108.4">ATtami</text>
<text x="21.4" y="111.1">load</text>
<text x="21.4" y="113.8">bootloader</text>
<text x="69.6" y="118.8">3.3V</text>
<text x="71.4" y="126.5">5V</text>
</g>
<g font-size="2.1" fill="#808080">
<text x="228.6" y="27.1">P$1</text>
<text x="237.1" y="28.2">P$1</text>
<text x="250.2" y="28.2">P$24</text>
<text x="259.9" y="27.1">P$24</text>
<text x="228.6" y="32.2">P$2</text>
<text x="237.1" y="33.3">P$2</text>
<text x="250.2" y="33.3">P$23</text>
<text x="259.9" y="32.2">P$23</text>
<text x="228.6" y="37.2">P$3</text>
<text x="237.1" y="38.4">P$3</text>
<text x="250.2" y="38.4">P$22</text>
<text x="259.9" y="37.2">P$22</text>
<text x="26.3" y="47.4">1</text>
<text x="26.3" y="44.9">2</text>
<text x="228.6" y="42.3">P$4</text>
<text x="228.6" y="47.4">P$5</text>
<text x="237.1" y="43.4">P$4</text>
<text x="250.2" y="43.4">P$21</text>
<text x="259.9" y="47.4">P$20</text>
<text x="259.9" y="42.3">P$21</text>
<text x="228.6" y="52.5">P$6</text>
<text x="237.1" y="48.5">P$5</text>
<text x="237.1" y="53.6">P$6</text>
<text x="250.2" y="53.6">P$19</text>
<text x="250.2" y="48.5">P$20</text>
<text x="259.9" y="52.5">P$19</text>
<text x="26.3" y="57.5">2</text>
<text x="54.2" y="58.7">A5/SCL</text>
<text x="142.9" y="57.5" transform="rotate(-90 142.9 57.5)">3</text>
<text x="153.1" y="57.5" transform="rotate(-90 153.1 57.5)">3</text>
<text x="228.6" y="57.5">P$7</text>
<text x="237.1" y="58.7">P$7</text>
<text x="250.2" y="58.7">P$18</text>
<text x="259.9" y="57.5">P$18</text>
<text x="26.3" y="60.1">1</text>
<text x="54.2" y="61.2">A4/SDA</text>
<text x="54.2" y="63.7">A3</text>
<text x="97.6" y="61.2">D0</text>
<text x="97.6" y="63.7">D1</text>
<text x="139.2" y="62.6">1</text>
<text x="142.9" y="64.5" transform="rotate(-90 142.9 64.5)">2</text>
<text x="149.4" y="62.6">1</text>
<text x="153.1" y="64.5" transform="rotate(-90 153.1 64.5)">2</text>
<text x="200.4" y="62.5">X1-1</text>
<text x="200.7" y="65.3">X1-3</text>
<text x="209.1" y="65.3">X1-4</text>
<text x="209.9" y="62.7">X1-2</text>
<text x="228.6" y="62.6">P$8</text>
<text x="237.1" y="63.7">P$8</text>
<text x="250.2" y="63.7">P$17</text>
<text x="259.9" y="62.6">P$17</text>
<text x="54.2" y="66.3">A2</text>
<text x="54.2" y="68.8">A1</text>
<text x="54.2" y="71.4">A0</text>
<text x="97.6" y="66.3">D2</text>
<text x="97.6" y="68.8">D3</text>
<text x="97.6" y="71.4">D4</text>
<text x="200.4" y="67.8">X1-5</text>
<text x="209.4" y="67.8">X1-6</text>
<text x="228.6" y="67.7">P$9</text>
<text x="237.1" y="68.8">P$9</text>
<text x="250.2" y="68.8">P$16</text>
<text x="259.9" y="67.7">P$16</text>
<text x="54.2" y="76.4">VIN</text>
<text x="97.6" y="73.9">D5</text>
<text x="97.6" y="76.4">D6</text>
<text x="227.4" y="72.8">P$10</text>
<text x="227.4" y="77.9">P$11</text>
<text x="237.1" y="73.9">P$10</text>
<text x="250.2" y="73.9">P$15</text>
<text x="259.9" y="77.9">P$14</text>
<text x="259.9" y="72.8">P$15</text>
<text x="54.2" y="79">GND1</text>
<text x="54.2" y="81.5">GND2</text>
<text x="97.6" y="79">D7</text>
<text x="118.9" y="80.4">1</text>
<text x="125.9" y="80.4">8</text>
<text x="227.4" y="82.9">P$12</text>
<text x="237.1" y="79">P$11</text>
<text x="250.2" y="79">P$14</text>
<text x="259.9" y="82.9">P$13</text>
<text x="54.2" y="84.1">5V</text>
<text x="54.2" y="86.6">3V</text>
<text x="54.2" y="89.1">/RESET</text>
<text x="96.4" y="89.1">D10</text>
<text x="97.6" y="84.1">D8</text>
<text x="97.6" y="86.6">D9</text>
<text x="118.9" y="88">3</text>
<text x="125.2" y="85.5" transform="rotate(-90 125.2 85.5)">1</text>
<text x="125.9" y="88">2</text>
<text x="198.8" y="85.5" transform="rotate(-90 198.8 85.5)">8</text>
<text x="209" y="85.5" transform="rotate(-90 209 85.5)">6</text>
<text x="237.1" y="84.1">P$12</text>
<text x="250.2" y="84.1">P$13</text>
<text x="54.2" y="91.7">IOREF</text>
<text x="54.2" y="94.2">RESERVED</text>
<text x="96.4" y="91.7">D11</text>
<text x="96.4" y="94.2">D12</text>
<text x="124" y="95.6">3</text>
<text x="130.2" y="93.1" transform="rotate(-90 130.2 93.1)">1</text>
<text x="130.9" y="95.6">2</text>
<text x="198.8" y="92.5" transform="rotate(-90 198.8 92.5)">1</text>
<text x="203.9" y="93.1" transform="rotate(-90 203.9 93.1)">7</text>
<text x="209" y="92.5" transform="rotate(-90 209 92.5)">3</text>
<text x="214" y="93.1" transform="rotate(-90 214 93.1)">5</text>
<text x="94.7" y="101.8">AREF</text>
<text x="95.6" y="99.3">GND</text>
<text x="96.4" y="96.8">D13</text>
<text x="121.4" y="100.7">2</text>
<text x="128.4" y="100.7">7</text>
<text x="140.4" y="100.7" transform="rotate(-90 140.4 100.7)">1</text>
<text x="203.9" y="100.1" transform="rotate(-90 203.9 100.1)">2</text>
<text x="214" y="100.1" transform="rotate(-90 214 100.1)">4</text>
<text x="96" y="104.4">SDA</text>
<text x="96.2" y="106.9">SCL</text>
<text x="118.9" y="105.8">3</text>
<text x="125.9" y="105.8">6</text>
<text x="134.1" y="103.3">3</text>
<text x="141.1" y="103.3">2</text>
<text x="145.5" y="105.8" transform="rotate(-90 145.5 105.8)">1</text>
<text x="116.4" y="110.9">4</text>
<text x="123.3" y="110.9">5</text>
<text x="139.2" y="108.3">3</text>
<text x="146.2" y="108.3">2</text>
<text x="161.4" y="118.5">7.GND</text>
<text x="179.2" y="118.5">11.BAT</text>
<text x="207.1" y="118.5">7.GND</text>
<text x="224.9" y="118.5">11.BAT</text>
<text x="247.8" y="118.5">7.GND</text>
<text x="265.6" y="118.5">11.BAT</text>
<text x="161.4" y="121">6.PB0</text>
<text x="161.4" y="123.6">5.PB1</text>
<text x="178.4" y="121">10.GN</text>
<text x="184.6" y="121">D</text>
<text x="207.1" y="121">6.PB0</text>
<text x="207.1" y="123.6">5.PB1</text>
<text x="224.1" y="121">10.GN</text>
<text x="230.3" y="121">D</text>
<text x="247.8" y="121">6.PB0</text>
<text x="247.8" y="123.6">5.PB1</text>
<text x="264.7" y="121">10.GN</text>
<text x="270.9" y="121">D</text>
<text x="161.4" y="126.1">4.PB2</text>
<text x="161.4" y="128.7">3.PB3</text>
<text x="161.4" y="131.2">2.PB4</text>
<text x="179.9" y="131.2">9.VCC</text>
<text x="207.1" y="126.1">4.PB2</text>
<text x="207.1" y="128.7">3.PB3</text>
<text x="207.1" y="131.2">2.PB4</text>
<text x="225.6" y="131.2">9.VCC</text>
<text x="247.8" y="126.1">4.PB2</text>
<text x="247.8" y="128.7">3.PB3</text>
<text x="247.8" y="131.2">2.PB4</text>
<text x="266.3" y="131.2">9.VCC</text>
<text x="161.4" y="133.7">1.PB5</text>
<text x="179.6" y="133.7">8.GN</text>
<text x="184.6" y="133.7">D</text>
<text x="207.1" y="133.7">1.PB5</text>
<text x="225.3" y="133.7">8.GN</text>
<text x="230.3" y="133.7">D</text>
<text x="247.8" y="133.7">1.PB5</text>
<text x="265.9" y="133.7">8.GN</text>
<text x="270.9" y="133.7">D</text>
<text x="36.3" y="139.4" transform="rotate(-90 36.3 139.4)">14</text>
<text x="125.9" y="143.9">10</text>
<text x="143.1" y="143.9">11</text>
<text x="82" y="149" transform="rotate(-90 82 149)">2</text>
<text x="97.2" y="149" transform="rotate(-90 97.2 149)">4</text>
<text x="36.3" y="150.3" transform="rotate(-90 36.3 150.3)">7</text>
<text x="82" y="155.9" transform="rotate(-90 82 155.9)">7</text>
<text x="97.2" y="155.9" transform="rotate(-90 97.2 155.9)">5</text>
<text x="119.5" y="151.5">2</text>
<text x="135.5" y="151.5">1</text>
<text x="74.4" y="159.1" transform="rotate(-90 74.4 159.1)">1</text>
<text x="89.6" y="156.6" transform="rotate(-90 89.6 156.6)">3</text>
<text x="111.8" y="159.1">4</text>
<text x="127.9" y="159.1">3</text>
<text x="74.4" y="166.1" transform="rotate(-90 74.4 166.1)">8</text>
<text x="89.6" y="163.6" transform="rotate(-90 89.6 163.6)">6</text>
<text x="104.2" y="166.7">6</text>
<text x="120.2" y="166.7">5</text>
<text x="26.8" y="174.4">13</text>
<text x="44" y="174.4">12</text>
<text x="74.4" y="176.9" transform="rotate(-90 74.4 176.9)">3</text>
<text x="96.6" y="174.4">8</text>
<text x="112.6" y="174.4">9</text>
<text x="74.4" y="183.9" transform="rotate(-90 74.4 183.9)">2</text>
<text x="77.6" y="182">1</text>
</g>
<g font-size="2" fill="#008000">
<text x="118.8" y="57.2" transform="rotate(-90 118.8 57.2)">High Voltage</text>
<text x="120.9" y="57.2" transform="rotate(-90 120.9 57.2)">programing LED</text>
<text x="39.2" y="70">ISP</text>
<text x="44.8" y="70.2">HV</text>
<text x="64.9" y="121.1">VCC select</text>
<text x="64.9" y="123.3">5V or 3.3V</text>
</g>
<g font-size="1.8" fill="#808080">
<text x="139.2" y="56.3">Q6</text>
<text x="150.1" y="56.3">Q8</text>
<text x="23.9" y="80.8">SW1</text>
<text x="131.1" y="81.3">VCC</text>
<text x="118.4" y="85.3">Q3</text>
<text x="124.5" y="92.9">Q4</text>
<text x="134.4" y="100.6">Q5</text>
<text x="136.7" y="107.9">Q7</text>
<text x="113.6" y="118">PMV65XP</text>
<text x="123.9" y="117.1">VCC</text>
<text x="163.9" y="115.8">A1</text>
<text x="208.8" y="115.8">A2</text>
<text x="251" y="115.8">A3</text>
<text x="20.9" y="120.9">SW2</text>
<text x="38.2" y="125.5" transform="rotate(-90 38.2 125.5)">VCC</text>
<text x="109.4" y="120.2">Q2</text>
<text x="38.5" y="141.7" transform="rotate(-90 38.5 141.7)">VCC</text>
<text x="38.5" y="150.1" transform="rotate(-90 38.5 150.1)">GND</text>
<text x="69.8" y="179.2">Q1</text>
<text x="65.7" y="181.1">BSS138</text>
</g>
<g font-size="1.8" fill="#800000">
<text x="164.1" y="119.6">GND</text>
<text x="178.3" y="119.6">V_BAT</text>
<text x="209.8" y="119.6">GND</text>
<text x="224" y="119.6">V_BAT</text>
<text x="250.5" y="119.6">GND</text>
<text x="264.7" y="119.6">V_BAT</text>
<text x="164.4" y="121.9">PB0</text>
<text x="164.4" y="124.4">PB1</text>
<text x="179.4" y="122.1">GND</text>
<text x="210.1" y="121.9">PB0</text>
<text x="210.1" y="124.4">PB1</text>
<text x="225.1" y="122.1">GND</text>
<text x="250.7" y="121.9">PB0</text>
<text x="250.7" y="124.4">PB1</text>
<text x="265.7" y="122.1">GND</text>
<text x="164.1" y="129.5">PB3</text>
<text x="164.4" y="127">PB2</text>
<text x="209.8" y="129.5">PB3</text>
<text x="210.1" y="127">PB2</text>
<text x="250.5" y="129.5">PB3</text>
<text x="250.7" y="127">PB2</text>
<text x="164.1" y="132.1">PB4</text>
<text x="164.1" y="134.6">PB5</text>
<text x="179.4" y="134.8">GND</text>
<text x="179.6" y="132.3">VCC</text>
<text x="209.8" y="132.1">PB4</text>
<text x="209.8" y="134.6">PB5</text>
<text x="225.1" y="134.8">GND</text>
<text x="225.3" y="132.3">VCC</text>
<text x="250.5" y="132.1">PB4</text>
<text x="250.5" y="134.6">PB5</text>
<text x="265.7" y="134.8">GND</text>
<text x="266" y="132.3">VCC</text>
</g>
<g font-size="1.8" fill="#008000">
<text x="186.5" y="159.5">Based on: Wayne's Holder page</text>
<text x="186.5" y="161.4">https://sites.google.com/site/wayneholder/attiny-fuse-reset-with-12-volt-charge-pump</text>
<text x="186.5" y="165.2">accompanying code and layout</text>
<text x="186.5" y="167.1">https://github.com/telavivmakers/High-Voltage-ATtiny-ATTami-Fuse-Reset</text>
</g>
<g font-size="1.1" fill="#808080">
<text x="120.4" y="24.9">1N4148</text>
<text x="130.8" y="24.9">1N4148</text>
<text x="141" y="25.2">1N4148</text>
<text x="150.9" y="24.9">1N4148</text>
<text x="143.8" y="64.3">BSS138</text>
<text x="154.2" y="64.3">BSS130</text>
<text x="180.7" y="80.5">1N4148</text>
<text x="128.1" y="103.1">4k7</text>
<text x="125.8" y="108.2">4k7</text>
<text x="130.1" y="140.5">74HC04D</text>
<text x="123.5" y="148.1">74HC04D</text>
<text x="114.7" y="156.2">74HC04D</text>
<text x="106.5" y="163.8">74HC04D</text>
<text x="99.4" y="171.5">74HC04D</text>
</g>
<g font-size=".8" fill="#808080">
<text x="126" y="89.4">BSS138</text>
<text x="131.1" y="97.1">BSS1</text>
<text x="133.2" y="97.1">38</text>
<text x="141.3" y="104.7">BSS138</text>
<text x="146.3" y="110">BSS138</text>
</g>
</svg>
